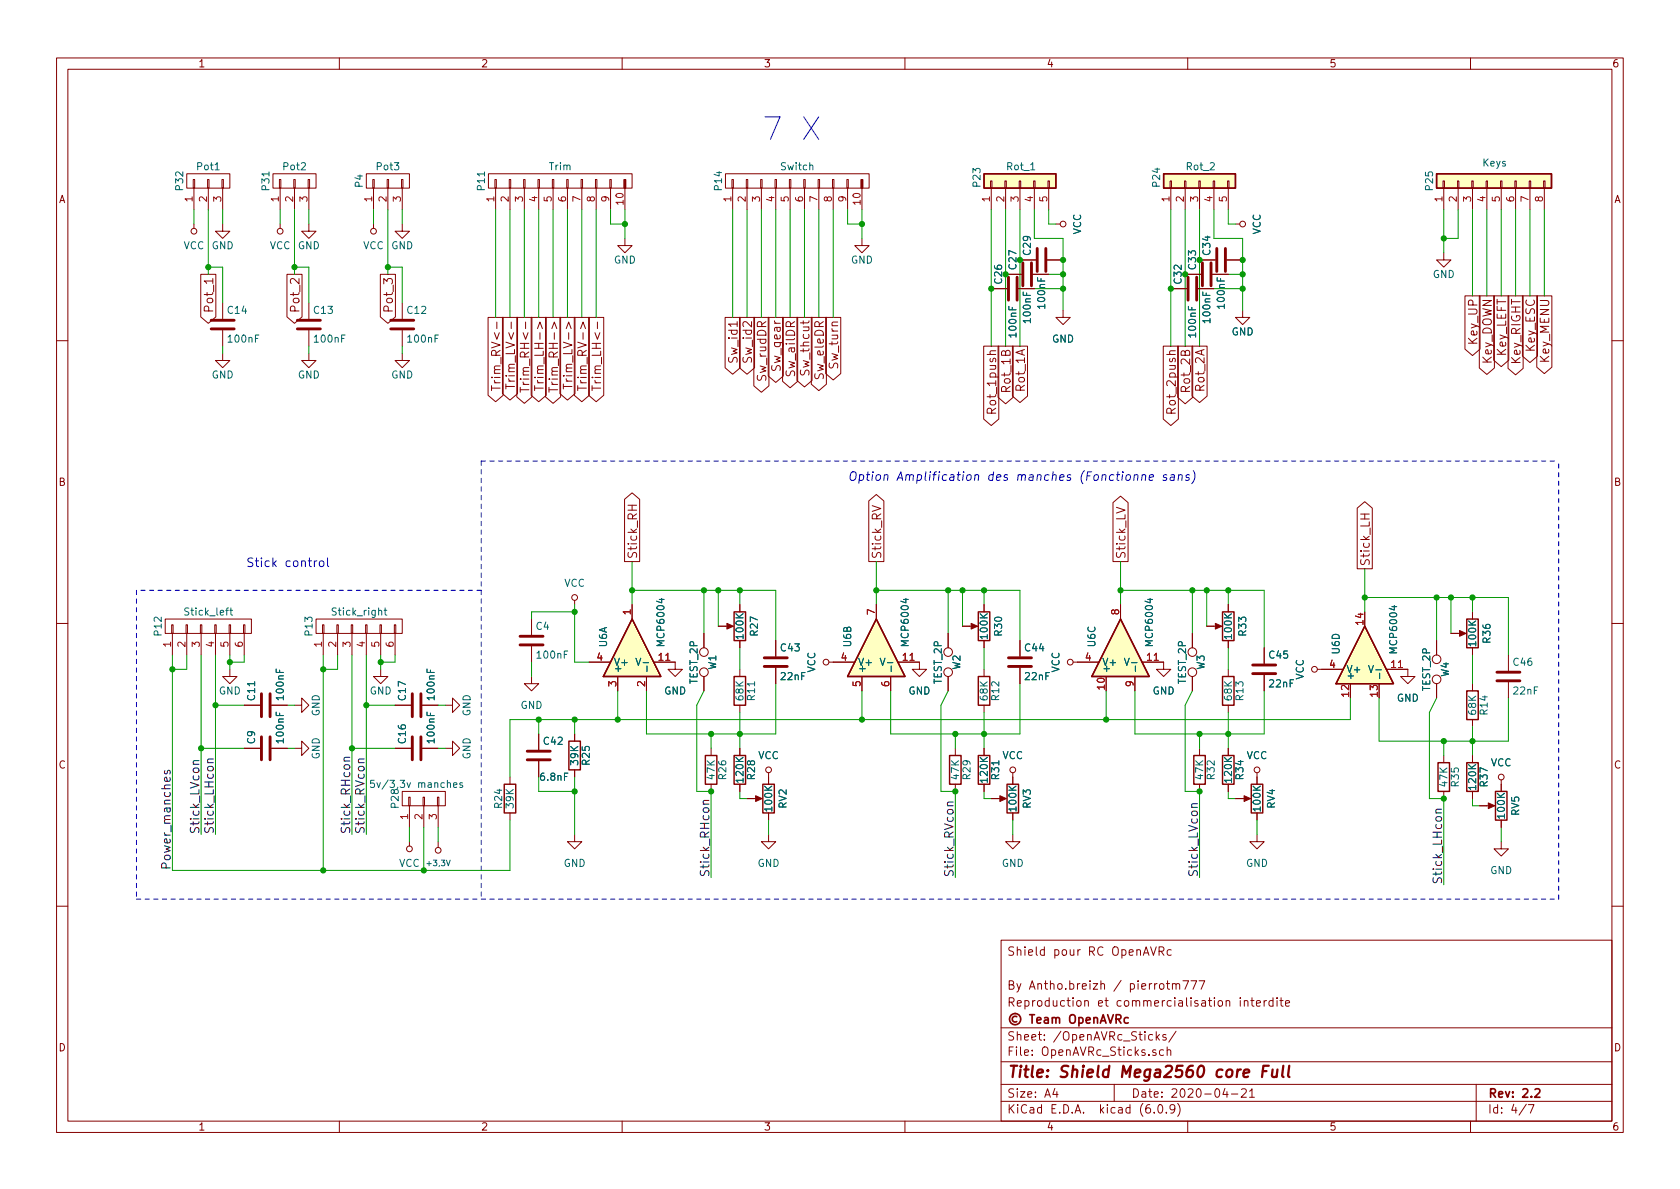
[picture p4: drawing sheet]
<svg xmlns="http://www.w3.org/2000/svg" width="297mm" height="210mm" viewBox="0 0 297 210" stroke-linecap="round" stroke-linejoin="round" font-family="sans-serif">
<g fill="none" stroke="#840000" stroke-width=".18">
<path d="M10 10.2h277v190.1h-277zM12 12.2h273v186.1h-273zM60 10.2v2M110 10.2v2M160 10.2v2M210 10.2v2M260 10.2v2M33 30.7h7.6v2.6h-7.6zM34.2 31.7h.2v1.6h-.2zM34.3 39.6v.8M34.3 33.3v3.8M36.7 31.7h.3v1.6h-.3z"/>
<path d="M36.8 33.3v3.8M39.2 31.7h.3v1.6h-.3zM39.4 39.6v1.3h1.2l-1.2 1.3-1.3-1.3h1.3M39.4 33.3v3.8M48.3 30.7h7.6v2.6h-7.6zM49.4 31.7h.3v1.6h-.3zM49.5 39.6v.8M49.5 33.3v3.8M51.9 31.7h.3v1.6h-.3zM52.1 33.3v3.8M54.5 31.7h.2v1.6h-.2zM54.6 39.6v1.3h1.3l-1.3 1.3-1.3-1.3h1.3"/>
<path d="M54.6 33.3v3.8M64.8 30.7h7.6v2.6h-7.6zM65.9 31.7h.3v1.6h-.3zM66 39.6v.8M66 33.3v3.8M68.5 31.7h.2v1.6h-.2zM68.6 33.3v3.8M71 31.7h.2v1.6h-.2zM71.1 39.6v1.3h1.3l-1.3 1.3-1.3-1.3h1.3M71.1 33.3v3.8M86.4 30.7h25.4v2.6h-25.4zM87.5 31.7h.3v1.6h-.3z"/>
<path d="M87.6 33.3v3.8M90 31.7h.3v1.6h-.3zM90.2 33.3v3.8M92.6 31.7h.2v1.6h-.2zM92.7 33.3v3.8M95.1 31.7h.3v1.6h-.3zM95.2 33.3v3.8M97.7 31.7h.2v1.6h-.2zM97.8 33.3v3.8M100.2 31.7h.3v1.6h-.3zM100.3 33.3v3.8M102.7 31.7h.3v1.6h-.3z"/>
<path d="M102.9 33.3v3.8M105.3 31.7h.2v1.6h-.2zM105.4 33.3v3.8M107.8 31.7h.3v1.6h-.3zM107.9 33.3v3.8M110.4 31.7h.2v1.6h-.2zM110.5 33.3v3.8M128.3 30.7h25.4v2.6h-25.4zM129.4 31.7h.3v1.6h-.3zM129.5 33.3v3.8M132 31.7h.2v1.6h-.2zM132.1 33.3v3.8"/>
<path d="M134.5 31.7h.2v1.6h-.2zM134.6 33.3v3.8M137 31.7h.3v1.6h-.3zM137.2 33.3v3.8M139.6 31.7h.2v1.6h-.2zM139.7 33.3v3.8M142.1 31.7h.3v1.6h-.3zM142.2 33.3v3.8M144.7 31.7h.2v1.6h-.2zM144.8 33.3v3.8M147.2 31.7h.2v1.6h-.2zM147.3 33.3v3.8"/>
<path d="M149.7 31.7h.3v1.6h-.3zM149.9 33.3v3.8M152.3 31.7h.2v1.6h-.2zM152.4 33.3v3.8M175.1 32h.3v1.3h-.3zM175.3 33.3v3.8M177.7 32h.2v1.3h-.2zM177.8 33.3v3.8M180.2 32h.3v1.3h-.3zM180.3 33.3v3.8M182.8 32h.2v1.3h-.2zM182.9 33.3v3.8"/>
<path d="M185.3 32h.2v1.3h-.2zM185.4 33.3v3.8M186.7 39.6h.8M206.9 32h.2v1.3h-.2zM207 33.3v3.8M209.4 32h.3v1.3h-.3zM209.5 33.3v3.8M212 32h.2v1.3h-.2zM212.1 33.3v3.8M214.5 32h.3v1.3h-.3zM214.6 33.3v3.8M217 32h.3v1.3h-.3z"/>
<path d="M217.2 33.3v3.8M218.4 39.6h.8M255.1 32h.3v1.3h-.3zM255.3 33.3v3.8M257.7 32h.2v1.3h-.2zM257.8 33.3v3.8M260.2 32h.3v1.3h-.3zM260.3 33.3v3.8M262.8 32h.2v1.3h-.2zM262.9 33.3v3.8M265.3 32h.3v1.3h-.3zM265.4 33.3v3.8"/>
<path d="M267.8 32h.3v1.3h-.3zM268 33.3v3.8M270.4 32h.2v1.3h-.2zM270.5 33.3v3.8M272.9 32h.3v1.3h-.3zM273 33.3v3.8M35.5 48.5h2.7v7.5l-1.4 1.2-1.3-1.2zM39.4 53.6v2.8M39.4 58.4v2.8M50.7 48.5h2.7v7.5l-1.3 1.2-1.4-1.2zM54.6 53.6v2.8M54.6 58.4v2.8"/>
<path d="M67.2 48.5h2.7v7.5l-1.3 1.2-1.4-1.2zM71.1 53.6v2.8M71.1 58.4v2.8M86.3 56.1h2.7v13.8l-1.4 1.1-1.3-1.1zM88.8 56.1h2.7v13.5l-1.3 1.2-1.4-1.2zM91.4 56.1h2.6v14.1l-1.3 1.1-1.3-1.1zM93.9 56.1h2.7v13.8l-1.4 1.1-1.3-1.1zM96.5 56.1h2.6v14.1l-1.3 1.1-1.3-1.1zM99 56.1h2.7v13.5l-1.4 1.2-1.3-1.2zM101.5 56.1h2.7v13.8l-1.3 1.1-1.4-1.1zM104.1 56.1h2.6v13.8l-1.3 1.1-1.3-1.1zM110.5 42.2v1.2h1.3l-1.3 1.3-1.3-1.3h1.3"/>
<path d="M128.2 56.1h2.7v8.9l-1.4 1.2-1.3-1.2zM130.7 56.1h2.7v8.9l-1.3 1.2-1.4-1.2zM133.3 56.1h2.7v12.1l-1.4 1.2-1.3-1.2zM135.8 56.1h2.7v10.4l-1.3 1.1-1.4-1.1zM138.4 56.1h2.6v11.3l-1.3 1.2-1.3-1.2zM140.9 56.1h2.7v11.2l-1.4 1.1-1.3-1.1zM143.4 56.1h2.7v11.8l-1.3 1.2-1.4-1.2zM146 56.1h2.7v10l-1.4 1.1-1.3-1.1zM152.4 42.2v1.2h1.3l-1.3 1.3-1.3-1.3h1.3M175.3 51h2.8M177.8 48.5h2.8M180.1 51h2.8"/>
<path d="M180.3 46h2.8M182.6 48.5h2.8M185.2 46h2.8M188 54.9v1.2h1.2l-1.2 1.3-1.3-1.3h1.3M207 51h2.8M209.5 48.5h2.8M211.8 51h2.8M212.1 46h2.8M214.4 48.5h2.8M216.9 46h2.8M219.7 54.9v1.2h1.3l-1.3 1.3-1.3-1.3h1.3M255.3 44.7v1.3h1.2l-1.2 1.2-1.3-1.2h1.3"/>
<path d="M259 52.3h2.7v9.4l-1.4 1.2-1.3-1.2zM261.6 52.3h2.6v12.8l-1.3 1.1-1.3-1.1zM264.1 52.3h2.7v11.4l-1.4 1.1-1.3-1.1zM266.6 52.3h2.7v12.8l-1.3 1.2-1.4-1.2zM269.2 52.3h2.6v10.7l-1.3 1.1-1.3-1.1zM271.7 52.3h2.7v12.6l-1.4 1.2-1.3-1.2zM10 60.2h2M39.4 62.5v1.2h1.2l-1.2 1.3-1.3-1.3h1.3M54.6 62.5v1.2h1.3l-1.3 1.3-1.3-1.3h1.3M71.1 62.5v1.2h1.3l-1.3 1.3-1.3-1.3h1.3M86.9 68.6h1.5M86.9 68.2v.9"/>
<path d="M89.4 68.3h1.6M89.4 67.9v.9M92 68.9h1.5M92 68.5v.9M94.5 68.6h1.5M94.5 68.2v.9M97.1 68.5v.9M97.1 68.9h1.5M99.6 67.9v.9M99.6 68.3h1.5M102.1 68.2v.9M102.1 68.6h1.6"/>
<path d="M104.7 68.6h1.5M104.7 68.2v.9M173.9 61.2h2.7v12.9l-1.3 1.2-1.4-1.2zM176.5 61.2h2.6v9.1l-1.3 1.1-1.3-1.1zM179 61.2h2.7v8.8l-1.4 1.2-1.3-1.2zM205.7 61.2h2.6v12.9l-1.3 1.2-1.3-1.2zM208.2 61.2h2.7v9.1l-1.4 1.1-1.3-1.1zM210.8 61.2h2.6v8.8l-1.3 1.2-1.3-1.2zM285 60.2h2M110.4 88.3l1.4-1.1 1.3 1.1v11h-2.7zM111 89.3h1.6M111.8 89.3v.9"/>
<path d="M153.6 88.6l1.3-1.2 1.4 1.2v10.7h-2.7zM154.2 89.4l1.5 .5-1.5 .5M196.8 88.9l1.3-1.2 1.4 1.2v10.4h-2.7zM197.4 89.7l1.5 .5-1.5 .5M240 89.9l1.3-1.2 1.3 1.2v10.7h-2.6zM240.6 90.9h1.5M241.3 90.9v.9M10 110.2h2M29.2 109.5h15.2v2.5h-15.2zM30.4 110.5h.2v1.5h-.2zM30.5 112v3.8M32.9 110.5h.2v1.5h-.2z"/>
<path d="M33 112v3.8M35.4 110.5h.3v1.5h-.3zM35.6 112v3.8M38 110.5h.2v1.5h-.2zM38.1 112v3.8M40.5 110.5h.3v1.5h-.3zM40.6 118.4v1.2h1.3l-1.3 1.3-1.2-1.3h1.2M40.6 112v3.8M43.1 110.5h.2v1.5h-.2zM43.2 112v3.8M55.9 109.5h15.2v2.5h-15.2zM57 110.5h.3v1.5h-.3z"/>
<path d="M57.1 112v3.8M59.6 110.5h.2v1.5h-.2zM59.7 112v3.8M62.1 110.5h.3v1.5h-.3zM62.2 112v3.8M64.6 110.5h.3v1.5h-.3zM64.8 112v3.8M67.2 110.5h.2v1.5h-.2zM67.3 118.4v1.2h1.3l-1.3 1.3-1.3-1.3h1.3M67.3 112v3.8M69.7 110.5h.3v1.5h-.3zM69.8 112v3.8"/>
<path d="M94 119.6v1.3h1.2l-1.2 1.3-1.3-1.3h1.3M94 109.5v2.8M94 114.3v2.8M101.6 106.2v.7M104.1 117.1h3.8M109.2 119.6v2.6M111.8 106.9v2.6M114.3 119.6v2.6M115.6 117.1h3.8v1.3h1.2l-1.2 1.2-1.3-1.2h1.3M124.5 112v2.5M124.5 119.6v2.6M127 110.7h2.3"/>
<path d="M130.8 106.9v1.3M130.8 113.3v1.2M130.8 118.4v1.2M137.2 113.3v2.8M137.2 118.1v2.8M146.6 117.1h4.5M152.4 119.6v2.6M154.9 106.9v2.6M157.5 119.6v2.6M158.7 117.1h3.9v1.3h1.2l-1.2 1.2-1.3-1.2h1.3M167.6 112v2.5M167.6 119.6v2.6"/>
<path d="M170.2 110.7h2.3M174 106.9v1.3M174 113.3v1.2M174 118.4v1.2M180.3 113.3v2.8M180.3 118.1v2.8M189.7 117.1h4.6M198.1 106.9v2.6M200.7 119.6v2.6M201.9 117.1h3.8v1.3h1.3l-1.3 1.2-1.2-1.2h1.2M210.8 112v2.5M210.8 119.6v2.6"/>
<path d="M213.4 110.7h2.2M217.2 106.9v1.3M217.2 113.3v1.2M217.2 118.4v1.2M223.5 114.5v2.8M223.5 119.4v2.8M232.9 118.4h4.6M245.1 118.4h3.8v1.2h1.3l-1.3 1.3-1.3-1.3h1.3M254 113.3v2.5M256.5 112h2.3M260.3 108.2v1.3M260.3 114.5v1.3"/>
<path d="M266.7 115.8v2.8M285 110.2h2M43.2 132.3h2.8M43.2 124.7h2.8M48 132.3h2.8M48 124.7h2.8M52.1 124.7h1.2v-1.3l1.3 1.3-1.3 1.3v-1.3M52.1 132.3h1.2v-1.2l1.3 1.2-1.3 1.3v-1.3M69.8 132.3h2.8M69.8 124.7h2.8M71.1 139.9h7.6v2.6h-7.6zM74.7 132.3h2.8"/>
<path d="M74.7 124.7h2.8M78.7 124.7h1.3v-1.3l1.3 1.3-1.3 1.3v-1.3M78.7 132.3h1.3v-1.2l1.3 1.2-1.3 1.3v-1.3M90.2 137.4v1.3M95.2 129.8v2.8M95.2 134.6v2.8M101.6 129.8v1.3M101.6 136.1v1.3M125.7 132.3v1.3M125.7 138.7v1.2M130.8 124.7v1.3M130.8 132.3v1.3"/>
<path d="M130.8 138.7v1.2M135.9 136.6v2.1M168.9 132.3v1.3M168.9 138.7v1.2M174 124.7v1.3M174 132.3v1.3M174 138.7v1.2M179.1 136.6v2.1M212.1 132.3v1.3M212.1 138.7v1.2M217.2 124.7v1.3M217.2 132.3v1.3"/>
<path d="M217.2 138.7v1.2M222.2 136.6v2.1M254 120.9v2.5M255.3 133.6v1.3M255.3 139.9v1.3M260.3 120.9v1.3M260.3 127.2v1.3M260.3 133.6v1.3M260.3 139.9v1.3M265.4 137.9v2M266.7 120.6v2.8M72.3 141h.2v1.5h-.2z"/>
<path d="M72.4 148.8v.8M72.4 142.5v3.8M74.8 141h.3v1.5h-.3zM74.9 142.5v3.8M77.3 141h.3v1.5h-.3zM77.5 148.8v1.1M77.5 142.5v3.8M90.2 143.8v1.2M101.6 147.6v1.2h1.3l-1.3 1.3-1.3-1.3h1.3M132.1 141.2h2.3M135.9 147.6v1.2h1.3l-1.3 1.3-1.3-1.3h1.3M135.9 143.8v1.2"/>
<path d="M175.3 141.2h2.2M179.1 147.6v1.2h1.2l-1.2 1.3-1.3-1.3h1.3M179.1 143.8v1.2M218.4 141.2h2.3M222.2 147.6v1.2h1.3l-1.3 1.3-1.2-1.3h1.2M222.2 143.8v1.2M261.6 142.5h2.3M265.4 148.8v1.3h1.3l-1.3 1.3-1.2-1.3h1.2M265.4 145v1.3M10 160.2h2M177 166.3h108v32h-108zM203.4 167.4l.5 1.5 .5-1.5"/>
<path d="M204.9 168.2l.7-.1 .2-.2-.1-.3-.2-.2h-.6v1.5M205.3 168.2l.5 .7M206.2 173.9h.6M206.4 173.4v1.3l.4 .2M207.1 168l-.5-.1-.2 .3v.4l.1 .3h.6M207.3 174.1l.2-.2 .4 .1v.9M207.3 173.9v1M207.9 174.1l.2-.2 .4 .1 .1 .9M209.1 173.4h1l-.6 1.5M210.6 173.4h1l-.7 1.5M212 173.4h1l-.6 1.5M219.3 176.4v.2"/>
<path d="M219.3 176.9v1M220 177.1l.2-.2 .4 .1v.9M220 176.9v1M221.1 176.9h.6M221.4 176.4v1.3l.3 .2M222.1 177.4l.8-.1-.1-.3-.4-.1-.3 .2 .1 .8h.6M223.5 176.9v1M223.9 176.9l-.3 .1-.1 .2M225.1 177l-.5-.1-.2 .3v.4l.1 .3h.6M225.1 176.4v1.5M225.8 176.4v.2M225.8 176.9v1"/>
<path d="M226.3 176.9h.6M226.5 176.4v1.3l.4 .2M227.3 177.4l.7-.1-.1-.3-.4-.1-.2 .2 .1 .8h.5M285 160.2h2M60 198.3v2M110 198.3v2M160 198.3v2M177 194.8h108M177 191.8h108M177 187.8h108M177 181.8h108M186.5 192.5l-.4 1h1"/>
<path d="M186.9 193v1M197 191.8v3M203.8 183l-.4-.1-.3 .3v.4l.1 .3h.6M204.1 196.7v.1M204.4 185.7l-.4-.1-.2 .2 .1 .3 .5 .1v.4h-.6M204.4 182.4v1.5M204.6 183.4l.4 .5M204.9 195.4l.2-.1a.81 .81 0 0 1 .6 .7 .81 .81 0 0 1-.3 .8h-.2a.81 .81 0 0 1-.6-.6 .81 .81 0 0 1 .3-.8zM205 182.9l-.6 .6M205.7 185.7l-.4-.1-.3 .3v.4l.1 .3h.6M206.1 183l-.3-.1-.2 .2v.3l.5 .1v.4h-.5M206.2 196.7v.1"/>
<path d="M206.4 185.8l.2-.2 .3 .1 .1 .9M206.4 185.1v1.5M207.7 196l-.3 .3h-.3l-.2-.3 .1-.6 .4-.1 .2 .2a.99 .99 0 0 1-.3 1.3h-.3M207.9 182.4l-1.3 1.9M208.2 195.1a1.72 1.72 0 0 1 0 2.3M210 198.3v2M216.6 192.5l-.4 1h.9M216.9 193v1M217.7 193.5h1.2M219.5 192.7l.6-.2 .2 .2 .1 .3-1 1h1M220.9 193l.5-.5v1.5M220.9 194h.9"/>
<path d="M260 198.3v2M261 191.8v6.5M269.9 195.3l-1.3 1.9M270.2 195.3h1l-.6 1.5"/>
<circle cx="188" cy="39.6" r=".51"/>
<circle cx="219.7" cy="39.6" r=".51"/>
<circle cx="34.3" cy="40.9" r=".51"/>
<circle cx="49.5" cy="40.9" r=".51"/>
<circle cx="66" cy="40.9" r=".51"/>
<circle cx="101.6" cy="105.7" r=".51"/>
<circle cx="124.5" cy="115.3" r=".76"/>
<circle cx="124.5" cy="118.9" r=".76"/>
<circle cx="146.1" cy="117.1" r=".51"/>
<circle cx="167.6" cy="118.9" r=".76"/>
<circle cx="167.6" cy="115.3" r=".76"/>
<circle cx="189.2" cy="117.1" r=".51"/>
<circle cx="210.8" cy="115.3" r=".76"/>
<circle cx="210.8" cy="118.9" r=".76"/>
<circle cx="232.4" cy="118.4" r=".51"/>
<circle cx="254" cy="116.6" r=".76"/>
<circle cx="135.9" cy="136.1" r=".51"/>
<circle cx="179.1" cy="136.1" r=".51"/>
<circle cx="222.3" cy="136.1" r=".51"/>
<circle cx="254" cy="120.1" r=".76"/>
<circle cx="265.4" cy="137.4" r=".51"/>
<circle cx="72.4" cy="150.1" r=".51"/>
<circle cx="77.5" cy="150.4" r=".51"/>
</g>
<g fill="none" stroke="#840000" stroke-width=".3">
<path d="M179.8 179.8a.52 .52 0 0 0-.8 .4 .52 .52 0 0 0 .8 .4M182.1 179.4h.8M182.5 179.4v1.5M186.1 179.9v1M189.3 179.5a.5 .5 0 0 1 .6 0 .5 .5 0 0 1 .2 .4v.5a.5 .5 0 0 1-.5 .6 .5 .5 0 0 1-.5-.6v-.5zM190.8 179.9v1.5M193.4 179.9v1M195.8 179.4l.5 1.5 .5-1.5M183.3 180.4l.8-.1-.1-.3-.4-.1-.3 .2 .1 .8h.6M184.7 180h.6v.9M185.3 180.3l-.5 .1a.29 .29 0 0 0-.2 .2 .29 .29 0 0 0 .2 .3h.5M186.1 180.1l.2-.2 .3 .1 .1 .9"/>
<path d="M186.7 180.1l.2-.2 .4 .1v.9M190.8 180l.4-.1 .3 .3v.4l-.2 .3h-.5M192.1 180.4l.7-.1-.1-.3-.4-.1-.2 .2v.8h.6M193.4 180.1l.2-.2 .4 .1 .1 .9M194.6 180.9l.5-1.5 .5 1.5M194.7 180.5h.7M197.3 180.2l.8-.1 .1-.2-.1-.3-.2-.2h-.6v1.5M197.7 180.2l.5 .7M199.5 180l-.4-.1-.3 .3v.4l.1 .3h.6M271.4 192.7l.6-.2 .2 .2 .1 .3-1 1h1"/>
<circle cx="179.5" cy="180.2" r="1"/>
</g>
<path d="M223.3 189.4h.6M224.3 188.5h-.9l-.3 2M225 189.1v1.3a.57 .57 0 0 0 .7-.1M225.9 189.1l-.2 1.4M226.9 188.5l-.2 1.7 .2 .3M228 188.5l-.3 1.7 .3 .3" fill="none" stroke="#840000" stroke-width=".4"/>
<g fill="none" stroke="#840000" stroke-width=".25">
<path d="M174 30.7h12.7v2.6h-12.7zM205.7 30.7h12.7v2.6h-12.7zM254 30.7h20.3v2.6h-20.3zM111.8 109.5l5 10.1h-10.1zM129.8 119.6h2v5.1h-2zM129.8 108.2h2v5.1h-2zM154.9 109.5l5.1 10.1h-10.1zM173 119.6h2v5.1h-2zM173 108.2h2v5.1h-2zM198.1 109.5l5.1 10.1h-10.2zM216.2 108.2h2v5.1h-2zM216.2 119.6h2v5.1h-2z"/>
<path d="M241.3 110.7l5.1 10.2h-10.2zM259.3 109.5h2.1v5h-2.1zM89.2 138.7h2v5.1h-2zM100.6 131.1h2v5h-2zM124.7 133.6h2v5.1h-2zM129.8 133.6h2v5.1h-2zM134.9 138.7h2v5.1h-2zM167.9 133.6h2v5.1h-2zM173 133.6h2v5.1h-2zM178.1 138.7h2v5.1h-2zM211.1 133.6h2v5.1h-2zM216.2 133.6h2v5.1h-2z"/>
<path d="M221.2 138.7h2.1v5.1h-2.1zM254.3 134.9h2v5h-2zM259.3 134.9h2.1v5h-2.1zM259.3 122.2h2.1v5h-2.1zM264.4 139.9h2v5.1h-2z"/>
</g>
<g fill="#840000" stroke="#840000" stroke-width=".18">
<path d="M220 140.7l1.1 .5-1.1 .5z"/>
<path d="M171.7 110.2l1.1 .5-1.1 .5z"/>
<path d="M258.1 111.5l1.1 .5-1.1 .5z"/>
<path d="M214.9 110.2l1.1 .5-1.1 .5z"/>
<path d="M176.8 140.7l1.1 .5-1.1 .5z"/>
<path d="M263.1 142l1.2 .5-1.2 .5z"/>
<path d="M133.6 140.7l1.1 .5-1.1 .5z"/>
<path d="M128.5 110.2l1.2 .5-1.2 .5z"/>
</g>
<g fill="none" stroke="#840000" stroke-width=".51">
<path d="M37.3 58.2h4.1M37.3 56.6h4.1M52.6 58.2h4M52.6 56.6h4M69.1 58.2h4.1M69.1 56.6h4.1M178.3 49v4.1M179.8 49v4.1M180.8 46.5v4M182.4 46.5v4M183.4 43.9v4.1M184.9 43.9v4.1"/>
<path d="M210.1 49v4.1M211.6 49v4.1M212.6 46.5v4M214.1 46.5v4M215.1 43.9v4.1M216.7 43.9v4.1M91.9 114h4.1M91.9 112.5h4.1M135.1 117.9h4.1M135.1 116.3h4.1M178.3 117.9h4.1M178.3 116.3h4.1"/>
<path d="M221.5 119.1h4.1M221.5 117.6h4.1M264.7 118.9h4M46.2 122.7v4M46.2 130.3v4.1M47.8 122.7v4M47.8 130.3v4.1M72.9 122.7v4M72.9 130.3v4.1M74.4 122.7v4M74.4 130.3v4.1M93.2 134.4h4.1"/>
<path d="M93.2 132.8h4.1M264.7 120.4h4"/>
</g>
<g fill="#ffffc2" stroke="#ffffc2" stroke-width=".18">
<path d="M254 30.7h20.3v2.6h-20.3z"/>
<path d="M154.9 109.5l5.1 10.1h-10.1z"/>
<path d="M198.1 109.5l5.1 10.1h-10.2z"/>
<path d="M174 30.7h12.7v2.6h-12.7z"/>
<path d="M241.3 110.7l5.1 10.2h-10.2z"/>
<path d="M205.7 30.7h12.7v2.6h-12.7z"/>
<path d="M111.8 109.5l5 10.1h-10.1z"/>
</g>
<g fill="none" stroke="#006464" stroke-width=".18">
<path d="M40.6 107.9h.5M40.8 107.5v1.1l.3 .2M67.9 107.9h.5M68.1 107.5v1.1l.3 .2M112.4 116.4l.5 1.3 .4-1.3M114.4 117.8v.9M155.6 116.4l.4 1.3 .5-1.3M157.6 117.8v.9M198.8 116.4l.4 1.3 .5-1.3M200.8 117.8v.9M242 117.7l.4 1.2 .4-1.2M243.9 119v1"/>
<path d="M66.2 138h-.6l-.1 .6 .2-.1h.4l.1 .2v.4l-.2 .2-.5-.2M80.2 138.8l.6-.1-.1-.2-.3-.1-.2 .2 .1 .6h.4M81.8 138.5l-.3-.1-.2 .2v.2l.5 .1v.3h-.5"/>
</g>
<g fill="none" stroke="#0f0f0f" stroke-width=".18">
<path d="M29.2 136.3l-.1 .3 .2 .3 .2-.1 .2-.5h.3v.6M30 137.5l.1 .4-.2 .3-.7-.1v-.6l.2-.1 .2 .8M34.2 135.2h1M35.2 134.5l-1 .1v.3l.1 .3M36.7 134.9h1M37.7 134.2l-.9 .1-.1 .3 .1 .3M60.8 134.6h1M61.8 133.9l-.9 .1-.1 .4 .2 .2M64.4 134.2l-1 .1v.3l.1 .3M124.3 142.2h1M125.3 141.5l-.9 .1-.1 .4 .2 .2M168.5 141.8l-.9 .1-.1 .4 .2 .2"/>
<path d="M210.7 142.8h1M211.7 142.1l-.9 .1-.1 .4 .1 .2M253.9 143.8h1M254.9 143.1l-1 .1v.3l.1 .3"/>
</g>
<g fill="none" stroke="#0000c2" stroke-width=".18">
<path d="M44.7 98.7h-.6l-.3 .3 .2 .3 .6 .3v.4l-.2 .2-.6-.1M57.9 98.7v1.3l.2 .2M200.6 84.1l.2-.2 .4 .1-.1 1M200.6 83.9l-.1 1.1M201.9 84.1l.3-.2 .3 .1v1M202 83.9l-.2 1.1M203.2 84.4l.7-.1v-.3l-.4-.1-.3 .3v.7h.6M206.3 84a.37 .37 0 0 0-.6 .2l.6 .5-.3 .3-.4-.1M207 84h.6v1M207.6 84.3l-.5 .1a.3 .3 0 0 0-.2 .2 .3 .3 0 0 0 .2 .4l.5-.1M208.4 84.1l.2-.2 .4 .1-.1 1M208.4 83.9l-.1 1.1"/>
<path d="M210.3 84a.37 .37 0 0 0-.6 .2l.6 .5-.3 .3-.4-.1M211 83.2a1.77 1.77 0 0 1-.3 2.3"/>
</g>
<path d="M85.1 81.5v77.5M85.1 81.5h190.5M24.1 104.4v54.6M85.1 104.4h-61M24.1 159h251.5M275.6 159v-77.5" fill="none" stroke="#0000c2" stroke-width=".18" stroke-dasharray=".8 .8"/>
<g fill="none" stroke="#009600" stroke-width=".18">
<path d="M34.3 37.1v2.5M36.8 37.1v11.4M39.4 37.1v2.5M49.5 37.1v2.5M52.1 37.1v11.4M54.6 37.1v2.5M66 37.1v2.5M68.6 37.1v11.4M71.1 37.1v2.5M87.6 37.1v19M90.2 37.1v19M92.7 37.1v19"/>
<path d="M95.2 37.1v19M97.8 37.1v19M100.3 37.1v19M102.9 37.1v19M105.4 37.1v19M107.9 37.1v2.5h2.6M110.5 37.1v5.1M129.5 37.1v19M132.1 37.1v19M134.6 37.1v19M137.2 37.1v19M139.7 37.1v19"/>
<path d="M142.2 37.1v19M144.8 37.1v19M147.3 37.1v19M149.9 37.1v2.5h2.5M152.4 37.1v5.1M175.3 37.1v24.1M177.8 37.1v24.1M180.3 37.1v24.1M182.9 37.1v5.1h5.1v12.7M185.4 37.1v2.5h1.3M207 37.1v24.1M209.5 37.1v24.1"/>
<path d="M212.1 37.1v24.1M214.6 37.1v5.1h5.1v12.7M217.2 37.1v2.5h1.2M255.3 37.1v7.6M257.8 37.1v5.1h-2.5M260.3 37.1v15.2M262.9 37.1v15.2M265.4 37.1v15.2M268 37.1v15.2M270.5 37.1v15.2M273 37.1v15.2M36.8 47.2h2.6v6.4"/>
<path d="M52.1 47.2h2.5v6.4M68.6 47.2h2.5v6.4M182.9 51h5.1M185.4 48.5h2.6M214.6 51h5.1M217.2 48.5h2.5M39.4 61.2v1.3M54.6 61.2v1.3M71.1 61.2v1.3M111.8 99.3v7.6M154.9 99.3v7.6M198.1 99.3v7.6"/>
<path d="M30.5 115.8v38.1h59.7v-8.9M33 115.8v2.6h-2.5M35.6 115.8v31.8M38.1 115.8v31.8M40.6 115.8v2.6M43.2 115.8v1.3h-2.6M57.1 115.8v38.1M59.7 115.8v2.6h-2.6M62.2 115.8v31.8M64.8 115.8v31.8M67.3 115.8v2.6M69.8 115.8v1.3h-2.5"/>
<path d="M94 117.1v2.5M101.6 106.9v10.2h2.5M101.6 108.2h-7.6v1.3M111.8 104.4h25.4v8.9M124.5 104.4v7.6M127 104.4v6.3M130.8 104.4v2.5M130.8 114.5v3.9M154.9 104.4h25.4v8.9M167.6 104.4v7.6M170.2 104.4v6.3M174 104.4v2.5"/>
<path d="M174 114.5v3.9M198.1 104.4h25.4v10.1M210.8 104.4v7.6M213.4 104.4v6.3M217.2 104.4v2.5M217.2 114.5v3.9M241.3 105.7h25.4v10.1M241.3 100.6v7.6M254 105.7v7.6M256.5 105.7v6.3M260.3 105.7v2.5M260.3 115.8v5.1"/>
<path d="M35.6 132.3h7.6M38.1 124.7h5.1M50.8 124.7h1.3M50.8 132.3h1.3M62.2 132.3h7.6M64.8 124.7h5M77.5 124.7h1.2M77.5 132.3h1.2M95.2 137.4v2.5h6.4M95.2 127.2v2.6M101.6 127.2v2.6M101.6 137.4v10.2"/>
<path d="M109.2 122.2v5M124.5 122.2l-1.3 2.5v15.2h2.5v15.3M125.7 129.8v2.5M130.8 126v6.3M130.8 139.9v1.3h1.3M137.2 120.9v8.9h-22.9v-7.6M152.4 122.2v5M167.6 122.2l-1.2 2.5v15.2h2.5v15.3M168.9 129.8v2.5M174 139.9v1.3h1.3M174 126v6.3M180.3 120.9v8.9h-22.8v-7.6"/>
<path d="M195.6 122.2v5M200.7 122.2v7.6h22.8v-7.6M210.8 122.2l-1.3 2.5v15.2h2.6v15.3M212.1 129.8v2.5M217.2 139.9v1.3h1.2M217.2 126v6.3M238.8 123.4v3.8h-148.6v10.2M243.8 123.4v7.7h22.9v-7.7M254 123.4l-1.3 2.6v15.2h2.6v15.3M255.3 131.1v2.5M260.3 128.5v5.1M72.4 146.3v2.5"/>
<path d="M74.9 146.3v7.6M77.5 146.3v2.5M135.9 145v2.6M179.1 145v2.6M222.2 145v2.6M260.3 141.2v1.3h1.3M265.4 146.3v2.5"/>
</g>
<g fill="#009600" stroke="#009600" stroke-width=".18">
<circle cx="219.7" cy="51" r=".46"/>
<circle cx="219.7" cy="48.5" r=".46"/>
<circle cx="255.3" cy="42.2" r=".46"/>
<circle cx="219.7" cy="46" r=".46"/>
<circle cx="217.2" cy="104.4" r=".46"/>
<circle cx="213.4" cy="104.4" r=".46"/>
<circle cx="198.1" cy="104.4" r=".46"/>
<circle cx="210.8" cy="104.4" r=".46"/>
<circle cx="195.6" cy="127.2" r=".46"/>
<circle cx="168.9" cy="129.8" r=".46"/>
<circle cx="174" cy="129.8" r=".46"/>
<circle cx="168.9" cy="139.9" r=".46"/>
<circle cx="212.1" cy="129.8" r=".46"/>
<circle cx="217.2" cy="129.8" r=".46"/>
<circle cx="255.3" cy="141.2" r=".46"/>
<circle cx="260.3" cy="105.7" r=".46"/>
<circle cx="255.3" cy="131.1" r=".46"/>
<circle cx="260.3" cy="131.1" r=".46"/>
<circle cx="254" cy="105.7" r=".46"/>
<circle cx="256.5" cy="105.7" r=".46"/>
<circle cx="241.3" cy="105.7" r=".46"/>
<circle cx="174" cy="104.4" r=".46"/>
<circle cx="167.6" cy="104.4" r=".46"/>
<circle cx="170.2" cy="104.4" r=".46"/>
<circle cx="154.9" cy="104.4" r=".46"/>
<circle cx="152.4" cy="127.2" r=".46"/>
<circle cx="209.5" cy="48.5" r=".46"/>
<circle cx="212.1" cy="46" r=".46"/>
<circle cx="207" cy="51" r=".46"/>
<circle cx="74.9" cy="153.9" r=".46"/>
<circle cx="101.6" cy="108.2" r=".46"/>
<circle cx="101.6" cy="139.9" r=".46"/>
<circle cx="95.2" cy="127.2" r=".46"/>
<circle cx="101.6" cy="127.2" r=".46"/>
<circle cx="62.2" cy="132.3" r=".46"/>
<circle cx="57.1" cy="153.9" r=".46"/>
<circle cx="35.6" cy="132.3" r=".46"/>
<circle cx="212.1" cy="139.9" r=".46"/>
<circle cx="125.7" cy="139.9" r=".46"/>
<circle cx="130.8" cy="104.4" r=".46"/>
<circle cx="127" cy="104.4" r=".46"/>
<circle cx="124.5" cy="104.4" r=".46"/>
<circle cx="52.1" cy="47.2" r=".46"/>
<circle cx="68.6" cy="47.2" r=".46"/>
<circle cx="36.8" cy="47.2" r=".46"/>
<circle cx="110.5" cy="39.6" r=".46"/>
<circle cx="152.4" cy="39.6" r=".46"/>
<circle cx="175.3" cy="51" r=".46"/>
<circle cx="188" cy="46" r=".46"/>
<circle cx="188" cy="48.5" r=".46"/>
<circle cx="188" cy="51" r=".46"/>
<circle cx="177.8" cy="48.5" r=".46"/>
<circle cx="180.3" cy="46" r=".46"/>
<circle cx="125.7" cy="129.8" r=".46"/>
<circle cx="130.8" cy="129.8" r=".46"/>
<circle cx="30.5" cy="118.4" r=".46"/>
<circle cx="40.6" cy="117.1" r=".46"/>
<circle cx="38.1" cy="124.7" r=".46"/>
<circle cx="109.2" cy="127.2" r=".46"/>
<circle cx="111.8" cy="104.4" r=".46"/>
<circle cx="64.8" cy="124.7" r=".46"/>
<circle cx="67.3" cy="117.1" r=".46"/>
<circle cx="57.1" cy="118.4" r=".46"/>
</g>
<text font-size="5.6" fill="#0000c2" x="134.6" y="24.8">7 X</text>
<text font-size="2.8" fill="#840000" x="178" y="190.6">Title: Shield Mega2560 core Full</text>
<g font-size="2.1" fill="#840000">
<text x="37.7" y="54.7" transform="rotate(-90 37.7 54.7)">Pot_1</text>
<text x="52.9" y="54.7" transform="rotate(-90 52.9 54.7)">Pot_2</text>
<text x="69.5" y="54.7" transform="rotate(-90 69.5 54.7)">Pot_3</text>
<text x="130.4" y="63.8" transform="rotate(-90 130.4 63.8)">Sw_id1</text>
<text x="133" y="63.8" transform="rotate(-90 133 63.8)">Sw_id2</text>
<text x="138" y="65.2" transform="rotate(-90 138 65.2)">Sw_gear</text>
<text x="143.1" y="65.9" transform="rotate(-90 143.1 65.9)">Sw_thcut</text>
<text x="148.2" y="64.9" transform="rotate(-90 148.2 64.9)">Sw_turn</text>
<text x="261.2" y="60.7" transform="rotate(-90 261.2 60.7)">Key_UP</text>
<text x="263.8" y="64.5" transform="rotate(-90 263.8 64.5)">Key_DOWN</text>
<text x="266.3" y="63.1" transform="rotate(-90 266.3 63.1)">Key_LEFT</text>
<text x="268.8" y="64.4" transform="rotate(-90 268.8 64.4)">Key_RIGHT</text>
<text x="271.4" y="62.1" transform="rotate(-90 271.4 62.1)">Key_ESC</text>
<text x="273.9" y="64" transform="rotate(-90 273.9 64)">Key_MENU</text>
<text x="88.5" y="67.2" transform="rotate(-90 88.5 67.2)">Trim_RV&lt;-</text>
<text x="91" y="66.9" transform="rotate(-90 91 66.9)">Trim_LV&lt;-</text>
<text x="93.6" y="67.3" transform="rotate(-90 93.6 67.3)">Trim_RH&lt;-</text>
<text x="96.1" y="67.1" transform="rotate(-90 96.1 67.1)">Trim_LH-&gt;</text>
<text x="98.7" y="67.3" transform="rotate(-90 98.7 67.3)">Trim_RH-&gt;</text>
<text x="101.2" y="66.9" transform="rotate(-90 101.2 66.9)">Trim_LV-&gt;</text>
<text x="103.7" y="67.2" transform="rotate(-90 103.7 67.2)">Trim_RV-&gt;</text>
<text x="106.3" y="67.1" transform="rotate(-90 106.3 67.1)">Trim_LH&lt;-</text>
<text x="135.5" y="67.2" transform="rotate(-90 135.5 67.2)">Sw_rudDR</text>
<text x="140.6" y="66.2" transform="rotate(-90 140.6 66.2)">Sw_ailDR</text>
<text x="145.7" y="66.8" transform="rotate(-90 145.7 66.8)">Sw_eleDR</text>
<text x="178.7" y="69" transform="rotate(-90 178.7 69)">Rot_1B</text>
<text x="181.2" y="69" transform="rotate(-90 181.2 69)">Rot_1A</text>
<text x="210.4" y="69" transform="rotate(-90 210.4 69)">Rot_2B</text>
<text x="213" y="69" transform="rotate(-90 213 69)">Rot_2A</text>
<text x="176.1" y="72.6" transform="rotate(-90 176.1 72.6)">Rot_1push</text>
<text x="207.9" y="72.6" transform="rotate(-90 207.9 72.6)">Rot_2push</text>
<text x="112.6" y="98.9" transform="rotate(-90 112.6 98.9)">Stick_RH</text>
<text x="155.8" y="98.9" transform="rotate(-90 155.8 98.9)">Stick_RV</text>
<text x="199" y="98.9" transform="rotate(-90 199 98.9)">Stick_LV</text>
<text x="242.2" y="100.2" transform="rotate(-90 242.2 100.2)">Stick_LH</text>
<text x="178" y="169">Shield pour RC OpenAVRc</text>
<text x="178" y="178">Reproduction et commercialisation interdite</text>
<text x="178" y="175">By Antho.breizh / pierrotm777</text>
<text x="178" y="184">Sheet: /OpenAVRc_Sticks/</text>
<text x="178" y="186.7">File: OpenAVRc_Sticks.sch</text>
<text x="178" y="196.9">KiCad E.D.A. kicad (6.0.9)</text>
<text x="178" y="194.1">Size: A4</text>
<text x="200" y="194.1">Date: 2020-04-21</text>
<text x="263" y="194.1">Rev: 2.2</text>
<text x="263" y="196.9">Id: 4/7</text>
</g>
<g font-size="2.1" fill="#0000c2">
<text x="149.9" y="85">Option Amplification des manches (Fonctionne sans)</text>
<text x="45.6" y="100.3">Stick control</text>
</g>
<g font-size="2.1" fill="#0f0f0f">
<text x="35.2" y="147.6" transform="rotate(-90 35.2 147.6)">Stick_LVcon</text>
<text x="37.8" y="147.6" transform="rotate(-90 37.8 147.6)">Stick_LHcon</text>
<text x="61.9" y="147.6" transform="rotate(-90 61.9 147.6)">Stick_RHcon</text>
<text x="64.5" y="147.6" transform="rotate(-90 64.5 147.6)">Stick_RVcon</text>
<text x="30.2" y="153.9" transform="rotate(-90 30.2 153.9)">Power_manches</text>
<text x="125.4" y="155.2" transform="rotate(-90 125.4 155.2)">Stick_RHcon</text>
<text x="168.6" y="155.2" transform="rotate(-90 168.6 155.2)">Stick_RVcon</text>
<text x="211.8" y="155.2" transform="rotate(-90 211.8 155.2)">Stick_LVcon</text>
<text x="255" y="156.5" transform="rotate(-90 255 156.5)">Stick_LHcon</text>
</g>
<g font-size="1.8" fill="#840000">
<text x="35" y="11.9">1</text>
<text x="85" y="11.9">2</text>
<text x="135" y="11.9">3</text>
<text x="185" y="11.9">4</text>
<text x="235" y="11.9">5</text>
<text x="285" y="11.9">6</text>
<text x="10.3" y="35.9">A</text>
<text x="285.3" y="35.9">A</text>
<text x="10.3" y="85.9">B</text>
<text x="285.3" y="85.9">B</text>
<text x="10.3" y="135.9">C</text>
<text x="285.3" y="135.9">C</text>
<text x="10.3" y="185.9">D</text>
<text x="285.3" y="185.9">D</text>
<text x="35" y="199.9">1</text>
<text x="85" y="199.9">2</text>
<text x="135" y="199.9">3</text>
<text x="185" y="199.9">4</text>
<text x="235" y="199.9">5</text>
<text x="285" y="199.9">6</text>
</g>
<g font-size="1.8" fill="#006464">
<text x="262.1" y="29.4">Keys</text>
<text x="32.4" y="33.6" transform="rotate(-90 32.4 33.6)">P32</text>
<text x="34.9" y="30.1">Pot1</text>
<text x="47.6" y="33.6" transform="rotate(-90 47.6 33.6)">P31</text>
<text x="50.2" y="30.1">Pot2</text>
<text x="64.1" y="33.1" transform="rotate(-90 64.1 33.1)">P4</text>
<text x="66.7" y="30.1">Pot3</text>
<text x="85.7" y="33.6" transform="rotate(-90 85.7 33.6)">P11</text>
<text x="97.1" y="30.1">Trim</text>
<text x="127.6" y="33.6" transform="rotate(-90 127.6 33.6)">P14</text>
<text x="138.1" y="30.1">Switch</text>
<text x="173.4" y="33" transform="rotate(-90 173.4 33)">P23</text>
<text x="178.1" y="30.1">Rot_1</text>
<text x="205.1" y="33" transform="rotate(-90 205.1 33)">P24</text>
<text x="209.8" y="30.1">Rot_2</text>
<text x="253.4" y="33.6" transform="rotate(-90 253.4 33.6)">P25</text>
<text x="191.1" y="41.5" transform="rotate(-90 191.1 41.5)">VCC</text>
<text x="222.9" y="41.5" transform="rotate(-90 222.9 41.5)">VCC</text>
<text x="32.4" y="44.1">VCC</text>
<text x="37.4" y="44.1">GND</text>
<text x="47.7" y="44.1">VCC</text>
<text x="52.6" y="44.1">GND</text>
<text x="64.2" y="44.1">VCC</text>
<text x="69.2" y="44.1">GND</text>
<text x="108.5" y="46.6">GND</text>
<text x="150.4" y="46.6">GND</text>
<text x="179.7" y="47.6" transform="rotate(-90 179.7 47.6)">C27</text>
<text x="182.2" y="45" transform="rotate(-90 182.2 45)">C29</text>
<text x="211.5" y="47.6" transform="rotate(-90 211.5 47.6)">C33</text>
<text x="214" y="45" transform="rotate(-90 214 45)">C34</text>
<text x="177.2" y="50.1" transform="rotate(-90 177.2 50.1)">C26</text>
<text x="208.9" y="50.1" transform="rotate(-90 208.9 50.1)">C32</text>
<text x="253.3" y="49.1">GND</text>
<text x="40.3" y="55.5">C14</text>
<text x="55.5" y="55.5">C13</text>
<text x="72.1" y="55.5">C12</text>
<text x="179.7" y="59.5" transform="rotate(-90 179.7 59.5)">100nF</text>
<text x="182.2" y="56.9" transform="rotate(-90 182.2 56.9)">100nF</text>
<text x="184.8" y="54.4" transform="rotate(-90 184.8 54.4)">100nF</text>
<text x="211.5" y="59.5" transform="rotate(-90 211.5 59.5)">100nF</text>
<text x="214" y="56.9" transform="rotate(-90 214 56.9)">100nF</text>
<text x="216.5" y="54.4" transform="rotate(-90 216.5 54.4)">100nF</text>
<text x="217.7" y="59.3">GND</text>
<text x="40.5" y="60.6">100nF</text>
<text x="55.7" y="60.6">100nF</text>
<text x="72.2" y="60.6">100nF</text>
<text x="186" y="60.6">GND</text>
<text x="37.4" y="66.9">GND</text>
<text x="52.6" y="66.9">GND</text>
<text x="69.2" y="66.9">GND</text>
<text x="99.7" y="103.8">VCC</text>
<text x="28.6" y="112.3" transform="rotate(-90 28.6 112.3)">P12</text>
<text x="32.9" y="108.8">Stick_left</text>
<text x="55.2" y="112.3" transform="rotate(-90 55.2 112.3)">P13</text>
<text x="58.9" y="108.8">Stick_right</text>
<text x="94.8" y="111.4">C4</text>
<text x="117.5" y="114" transform="rotate(-90 117.5 114)">MCP6004</text>
<text x="131.4" y="112.9" transform="rotate(-90 131.4 112.9)">100K</text>
<text x="134" y="112.4" transform="rotate(-90 134 112.4)">R27</text>
<text x="160.7" y="114" transform="rotate(-90 160.7 114)">MCP6004</text>
<text x="174.6" y="112.9" transform="rotate(-90 174.6 112.9)">100K</text>
<text x="177.2" y="112.4" transform="rotate(-90 177.2 112.4)">R30</text>
<text x="203.8" y="114" transform="rotate(-90 203.8 114)">MCP6004</text>
<text x="217.8" y="112.9" transform="rotate(-90 217.8 112.9)">100K</text>
<text x="220.3" y="112.4" transform="rotate(-90 220.3 112.4)">R33</text>
<text x="263.5" y="113.6" transform="rotate(-90 263.5 113.6)">R36</text>
<text x="95.1" y="116.5">100nF</text>
<text x="107.3" y="114.4" transform="rotate(-90 107.3 114.4)">U6A</text>
<text x="108.5" y="117.7">V+</text>
<text x="109.9" y="119.1" transform="rotate(-90 109.9 119.1)">+</text>
<text x="113.3" y="117.7">V-</text>
<text x="126.6" y="118.4" transform="rotate(-90 126.6 118.4)">W1</text>
<text x="138.1" y="115.2">C43</text>
<text x="144.1" y="119" transform="rotate(-90 144.1 119)">VCC</text>
<text x="150.5" y="114.3" transform="rotate(-90 150.5 114.3)">U6B</text>
<text x="151.6" y="117.7">V+</text>
<text x="153" y="119.1" transform="rotate(-90 153 119.1)">+</text>
<text x="156.5" y="117.7">V-</text>
<text x="169.8" y="118.4" transform="rotate(-90 169.8 118.4)">W2</text>
<text x="181.3" y="115.2">C44</text>
<text x="187.3" y="119" transform="rotate(-90 187.3 119)">VCC</text>
<text x="193.7" y="114.3" transform="rotate(-90 193.7 114.3)">U6C</text>
<text x="194.8" y="117.7">V+</text>
<text x="196.2" y="119.1" transform="rotate(-90 196.2 119.1)">+</text>
<text x="199.7" y="117.7">V-</text>
<text x="213" y="118.4" transform="rotate(-90 213 118.4)">W3</text>
<text x="224.5" y="116.5">C45</text>
<text x="236.9" y="115.6" transform="rotate(-90 236.9 115.6)">U6D</text>
<text x="238" y="119">V+</text>
<text x="242.8" y="119">V-</text>
<text x="247" y="115.3" transform="rotate(-90 247 115.3)">MCP6004</text>
<text x="256.2" y="119.7" transform="rotate(-90 256.2 119.7)">W4</text>
<text x="261" y="114.1" transform="rotate(-90 261 114.1)">100K</text>
<text x="267.6" y="117.7">C46</text>
<text x="38.7" y="122.8">GND</text>
<text x="45.1" y="123.8" transform="rotate(-90 45.1 123.8)">C11</text>
<text x="50.2" y="123.6" transform="rotate(-90 50.2 123.6)">100nF</text>
<text x="65.3" y="122.8">GND</text>
<text x="71.8" y="123.8" transform="rotate(-90 71.8 123.8)">C17</text>
<text x="76.8" y="123.6" transform="rotate(-90 76.8 123.6)">100nF</text>
<text x="92" y="125.3">GND</text>
<text x="117.4" y="122.8">GND</text>
<text x="123.3" y="120.9" transform="rotate(-90 123.3 120.9)">TEST_2P</text>
<text x="131.4" y="123.8" transform="rotate(-90 131.4 123.8)">68K</text>
<text x="133.5" y="123.8" transform="rotate(-90 133.5 123.8)">R11</text>
<text x="138.1" y="120.3">22nF</text>
<text x="160.6" y="122.8">GND</text>
<text x="166.5" y="120.9" transform="rotate(-90 166.5 120.9)">TEST_2P</text>
<text x="174.6" y="123.8" transform="rotate(-90 174.6 123.8)">68K</text>
<text x="176.7" y="123.8" transform="rotate(-90 176.7 123.8)">R12</text>
<text x="181.3" y="120.3">22nF</text>
<text x="203.8" y="122.8">GND</text>
<text x="209.7" y="120.9" transform="rotate(-90 209.7 120.9)">TEST_2P</text>
<text x="217.8" y="123.8" transform="rotate(-90 217.8 123.8)">68K</text>
<text x="219.8" y="123.8" transform="rotate(-90 219.8 123.8)">R13</text>
<text x="224.5" y="121.5">22nF</text>
<text x="230.5" y="120.2" transform="rotate(-90 230.5 120.2)">VCC</text>
<text x="239.4" y="120.4" transform="rotate(-90 239.4 120.4)">+</text>
<text x="247" y="124.1">GND</text>
<text x="252.9" y="122.2" transform="rotate(-90 252.9 122.2)">TEST_2P</text>
<text x="267.7" y="122.8">22nF</text>
<text x="45.1" y="131.5" transform="rotate(-90 45.1 131.5)">C9</text>
<text x="50.2" y="131.2" transform="rotate(-90 50.2 131.2)">100nF</text>
<text x="56.5" y="126.7" transform="rotate(-90 56.5 126.7)">GND</text>
<text x="71.8" y="131.4" transform="rotate(-90 71.8 131.4)">C16</text>
<text x="76.8" y="131.2" transform="rotate(-90 76.8 131.2)">100nF</text>
<text x="83.2" y="126.7" transform="rotate(-90 83.2 126.7)">GND</text>
<text x="96.2" y="131.7">C42</text>
<text x="261" y="126.3" transform="rotate(-90 261 126.3)">68K</text>
<text x="263" y="126.3" transform="rotate(-90 263 126.3)">R14</text>
<text x="56.5" y="134.3" transform="rotate(-90 56.5 134.3)">GND</text>
<text x="83.2" y="134.3" transform="rotate(-90 83.2 134.3)">GND</text>
<text x="102.2" y="135.2" transform="rotate(-90 102.2 135.2)">39K</text>
<text x="104.3" y="135.2" transform="rotate(-90 104.3 135.2)">R25</text>
<text x="126.4" y="137.8" transform="rotate(-90 126.4 137.8)">47K</text>
<text x="128.4" y="137.8" transform="rotate(-90 128.4 137.8)">R26</text>
<text x="133.5" y="137.8" transform="rotate(-90 133.5 137.8)">R28</text>
<text x="134" y="134.2">VCC</text>
<text x="169.5" y="137.8" transform="rotate(-90 169.5 137.8)">47K</text>
<text x="171.6" y="137.8" transform="rotate(-90 171.6 137.8)">R29</text>
<text x="176.7" y="137.8" transform="rotate(-90 176.7 137.8)">R31</text>
<text x="177.2" y="134.2">VCC</text>
<text x="212.7" y="137.8" transform="rotate(-90 212.7 137.8)">47K</text>
<text x="214.8" y="137.8" transform="rotate(-90 214.8 137.8)">R32</text>
<text x="219.8" y="137.8" transform="rotate(-90 219.8 137.8)">R34</text>
<text x="220.4" y="134.2">VCC</text>
<text x="263.6" y="135.5">VCC</text>
<text x="66.6" y="139.3">5v/3,3v manches</text>
<text x="70.5" y="142.8" transform="rotate(-90 70.5 142.8)">P28</text>
<text x="88.8" y="142.8" transform="rotate(-90 88.8 142.8)">R24</text>
<text x="90.8" y="142.8" transform="rotate(-90 90.8 142.8)">39K</text>
<text x="95.7" y="138">6.8nF</text>
<text x="131.4" y="138.3" transform="rotate(-90 131.4 138.3)">120K</text>
<text x="136.5" y="143.3" transform="rotate(-90 136.5 143.3)">100K</text>
<text x="139.1" y="142.9" transform="rotate(-90 139.1 142.9)">RV2</text>
<text x="174.6" y="138.3" transform="rotate(-90 174.6 138.3)">120K</text>
<text x="179.7" y="143.3" transform="rotate(-90 179.7 143.3)">100K</text>
<text x="182.2" y="142.9" transform="rotate(-90 182.2 142.9)">RV3</text>
<text x="217.8" y="138.3" transform="rotate(-90 217.8 138.3)">120K</text>
<text x="222.9" y="143.3" transform="rotate(-90 222.9 143.3)">100K</text>
<text x="225.4" y="142.9" transform="rotate(-90 225.4 142.9)">RV4</text>
<text x="255.9" y="139" transform="rotate(-90 255.9 139)">47K</text>
<text x="257.9" y="139" transform="rotate(-90 257.9 139)">R35</text>
<text x="261" y="139.5" transform="rotate(-90 261 139.5)">120K</text>
<text x="263" y="139" transform="rotate(-90 263 139)">R37</text>
<text x="266.1" y="144.6" transform="rotate(-90 266.1 144.6)">100K</text>
<text x="268.6" y="144.2" transform="rotate(-90 268.6 144.2)">RV5</text>
<text x="70.5" y="153.3">VCC</text>
<text x="99.6" y="153.3">GND</text>
<text x="133.9" y="153.3">GND</text>
<text x="177.1" y="153.3">GND</text>
<text x="220.3" y="153.3">GND</text>
<text x="263.5" y="154.6">GND</text>
</g>
<g font-size="1.8" fill="#a90000">
<text x="34" y="35.7" transform="rotate(-90 34 35.7)">1</text>
<text x="36.6" y="35.7" transform="rotate(-90 36.6 35.7)">2</text>
<text x="39.1" y="35.7" transform="rotate(-90 39.1 35.7)">3</text>
<text x="49.3" y="35.7" transform="rotate(-90 49.3 35.7)">1</text>
<text x="51.8" y="35.7" transform="rotate(-90 51.8 35.7)">2</text>
<text x="54.4" y="35.7" transform="rotate(-90 54.4 35.7)">3</text>
<text x="65.8" y="35.7" transform="rotate(-90 65.8 35.7)">1</text>
<text x="68.3" y="35.7" transform="rotate(-90 68.3 35.7)">2</text>
<text x="70.9" y="35.7" transform="rotate(-90 70.9 35.7)">3</text>
<text x="87.4" y="35.7" transform="rotate(-90 87.4 35.7)">1</text>
<text x="89.9" y="35.7" transform="rotate(-90 89.9 35.7)">2</text>
<text x="92.5" y="35.7" transform="rotate(-90 92.5 35.7)">3</text>
<text x="95" y="35.7" transform="rotate(-90 95 35.7)">4</text>
<text x="97.5" y="35.7" transform="rotate(-90 97.5 35.7)">5</text>
<text x="100.1" y="35.7" transform="rotate(-90 100.1 35.7)">6</text>
<text x="102.6" y="35.7" transform="rotate(-90 102.6 35.7)">7</text>
<text x="105.2" y="35.7" transform="rotate(-90 105.2 35.7)">8</text>
<text x="107.7" y="35.7" transform="rotate(-90 107.7 35.7)">9</text>
<text x="129.3" y="35.7" transform="rotate(-90 129.3 35.7)">1</text>
<text x="131.8" y="35.7" transform="rotate(-90 131.8 35.7)">2</text>
<text x="134.4" y="35.7" transform="rotate(-90 134.4 35.7)">3</text>
<text x="136.9" y="35.7" transform="rotate(-90 136.9 35.7)">4</text>
<text x="139.4" y="35.7" transform="rotate(-90 139.4 35.7)">5</text>
<text x="142" y="35.7" transform="rotate(-90 142 35.7)">6</text>
<text x="144.5" y="35.7" transform="rotate(-90 144.5 35.7)">7</text>
<text x="147.1" y="35.7" transform="rotate(-90 147.1 35.7)">8</text>
<text x="149.6" y="35.7" transform="rotate(-90 149.6 35.7)">9</text>
<text x="175" y="35.7" transform="rotate(-90 175 35.7)">1</text>
<text x="177.5" y="35.7" transform="rotate(-90 177.5 35.7)">2</text>
<text x="180.1" y="35.7" transform="rotate(-90 180.1 35.7)">3</text>
<text x="182.6" y="35.7" transform="rotate(-90 182.6 35.7)">4</text>
<text x="185.2" y="35.7" transform="rotate(-90 185.2 35.7)">5</text>
<text x="206.8" y="35.7" transform="rotate(-90 206.8 35.7)">1</text>
<text x="209.3" y="35.7" transform="rotate(-90 209.3 35.7)">2</text>
<text x="211.8" y="35.7" transform="rotate(-90 211.8 35.7)">3</text>
<text x="214.4" y="35.7" transform="rotate(-90 214.4 35.7)">4</text>
<text x="216.9" y="35.7" transform="rotate(-90 216.9 35.7)">5</text>
<text x="255" y="35.7" transform="rotate(-90 255 35.7)">1</text>
<text x="257.6" y="35.7" transform="rotate(-90 257.6 35.7)">2</text>
<text x="260.1" y="35.7" transform="rotate(-90 260.1 35.7)">3</text>
<text x="262.6" y="35.7" transform="rotate(-90 262.6 35.7)">4</text>
<text x="265.2" y="35.7" transform="rotate(-90 265.2 35.7)">5</text>
<text x="267.7" y="35.7" transform="rotate(-90 267.7 35.7)">6</text>
<text x="270.3" y="35.7" transform="rotate(-90 270.3 35.7)">7</text>
<text x="272.8" y="35.7" transform="rotate(-90 272.8 35.7)">8</text>
<text x="110.2" y="36.2" transform="rotate(-90 110.2 36.2)">10</text>
<text x="152.1" y="36.2" transform="rotate(-90 152.1 36.2)">10</text>
<text x="111.5" y="108.7" transform="rotate(-90 111.5 108.7)">1</text>
<text x="154.7" y="108.7" transform="rotate(-90 154.7 108.7)">7</text>
<text x="197.9" y="108.7" transform="rotate(-90 197.9 108.7)">8</text>
<text x="241" y="110.5" transform="rotate(-90 241 110.5)">14</text>
<text x="30.2" y="114.4" transform="rotate(-90 30.2 114.4)">1</text>
<text x="32.8" y="114.4" transform="rotate(-90 32.8 114.4)">2</text>
<text x="35.3" y="114.4" transform="rotate(-90 35.3 114.4)">3</text>
<text x="37.8" y="114.4" transform="rotate(-90 37.8 114.4)">4</text>
<text x="40.4" y="114.4" transform="rotate(-90 40.4 114.4)">5</text>
<text x="42.9" y="114.4" transform="rotate(-90 42.9 114.4)">6</text>
<text x="56.9" y="114.4" transform="rotate(-90 56.9 114.4)">1</text>
<text x="59.4" y="114.4" transform="rotate(-90 59.4 114.4)">2</text>
<text x="62" y="114.4" transform="rotate(-90 62 114.4)">3</text>
<text x="64.5" y="114.4" transform="rotate(-90 64.5 114.4)">4</text>
<text x="67.1" y="114.4" transform="rotate(-90 67.1 114.4)">5</text>
<text x="69.6" y="114.4" transform="rotate(-90 69.6 114.4)">6</text>
<text x="105.6" y="116.8">4</text>
<text x="116.5" y="116.8">11</text>
<text x="148.7" y="116.8">4</text>
<text x="159.7" y="116.8">11</text>
<text x="191.9" y="116.8">4</text>
<text x="202.9" y="116.8">11</text>
<text x="235.1" y="118.1">4</text>
<text x="246" y="118.1">11</text>
<text x="109" y="121.4" transform="rotate(-90 109 121.4)">3</text>
<text x="114" y="121.4" transform="rotate(-90 114 121.4)">2</text>
<text x="152.1" y="121.4" transform="rotate(-90 152.1 121.4)">5</text>
<text x="157.2" y="121.4" transform="rotate(-90 157.2 121.4)">6</text>
<text x="195.3" y="121.9" transform="rotate(-90 195.3 121.9)">10</text>
<text x="200.4" y="121.4" transform="rotate(-90 200.4 121.4)">9</text>
<text x="238.5" y="123.2" transform="rotate(-90 238.5 123.2)">12</text>
<text x="243.6" y="123.2" transform="rotate(-90 243.6 123.2)">13</text>
<text x="72.1" y="144.9" transform="rotate(-90 72.1 144.9)">1</text>
<text x="74.7" y="144.9" transform="rotate(-90 74.7 144.9)">2</text>
<text x="77.2" y="144.9" transform="rotate(-90 77.2 144.9)">3</text>
</g>
<text font-size="1.4" fill="#006464" x="75.6" y="153.1">+3,3V</text>
</svg>
